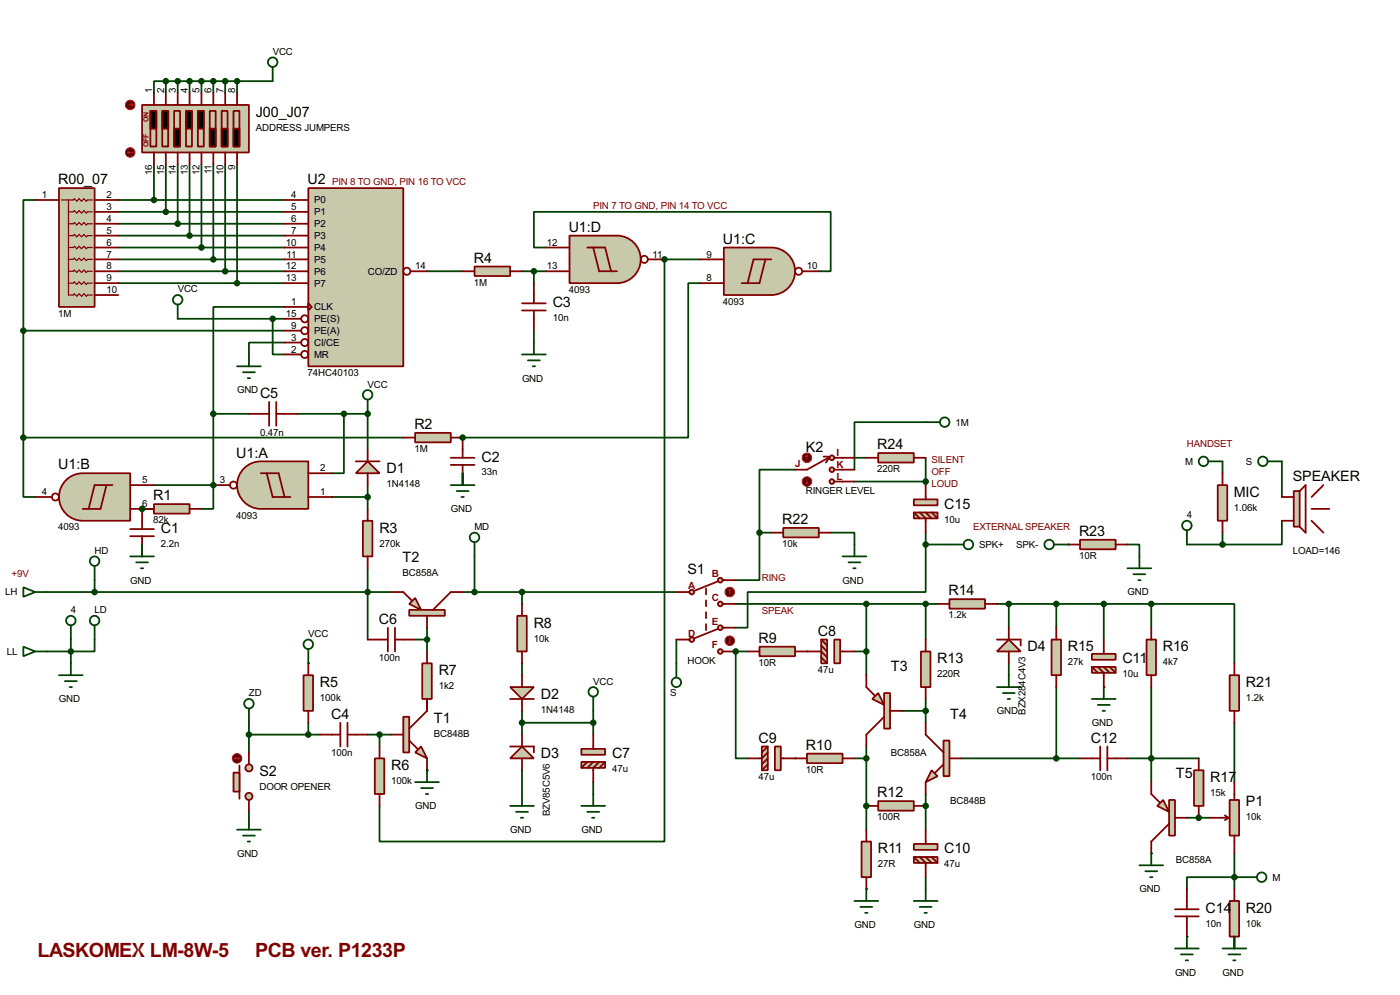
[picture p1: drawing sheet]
<svg xmlns="http://www.w3.org/2000/svg" width="300mm" height="213mm" viewBox="0 0 300 213" stroke-linecap="round" stroke-linejoin="round" font-family="sans-serif">
<g fill="none" stroke="#004000" stroke-width=".38">
<path d="M35.5 17.4h-2.6v2.5M35.5 17.4v2.5M35.5 17.4h15.2v2.5M38 17.4v2.5M40.6 17.4v2.5M43.1 17.4v2.5M45.6 17.4v2.5M48.2 17.4v2.5M32.9 35.1v7.7h-7.6M35.5 35.1v10.2h-10.2M38 35.1v12.7h-12.7M40.6 35.1v15.3h-15.3"/>
<path d="M43.1 35.1v17.8h-17.8M45.6 35.1v20.4h-20.3M48.2 35.1v22.9h-22.9M50.7 35.1v25.4h-25.4M111.7 58h5.1M114.2 58v2.5M116.8 52.9h-2.6v-7.6h63.5v12.7h-2.5M114.2 70.7v2.5M30.4 108.8h2.5"/>
</g>
<circle cx="30.4" cy="108.8" r=".19" fill="#004000"/>
<path d="M30.4 116.4v2.6M32.9 103.7h12.7v5.1h-2.5" fill="none" stroke="#004000" stroke-width=".38"/>
<circle cx="45.6" cy="103.7" r=".19" fill="#004000"/>
<path d="M53.3 88.5h-7.7v15.2M63.4 88.5h10.2v12.7h-2.6M10.1 139.3h5.1v2.5M66 154.5v2.6M68.5 157.1h-15.2v3.8M91.4 149.4v2.6M53.3 173.6v1.2" fill="none" stroke="#004000" stroke-width=".38"/>
<circle cx="91.4" cy="164.7" r=".19" fill="#004000"/>
<path d="M99 101.2v2.5M99 126.6h2.5M78.7 157.1h5M81.2 157.1v2.5M111.7 141.8v2.6M111.7 152v5.1M111.7 164.7v5.1M126.9 167.2v2.6" fill="none" stroke="#004000" stroke-width=".38"/>
<circle cx="99" cy="93.6" r=".19" fill="#004000"/>
<path d="M149.8 60.5h-2.6v33.1h-48.2" fill="none" stroke="#004000" stroke-width=".38"/>
<g fill="#004000">
<circle cx="99" cy="93.6" r=".19"/>
<circle cx="172.6" cy="139.3" r=".19"/>
<circle cx="170.1" cy="162.1" r=".19"/>
<circle cx="185.3" cy="172.3" r=".19"/>
</g>
<path d="M185.3 172.3v5.1" fill="none" stroke="#004000" stroke-width=".38"/>
<circle cx="185.3" cy="190.1" r=".19" fill="#004000"/>
<path d="M198 169.8v7.6M198 187.5v2.6" fill="none" stroke="#004000" stroke-width=".38"/>
<circle cx="198" cy="172.3" r=".19" fill="#004000"/>
<path d="M157.4 129.1h43.2M198 129.1v7.6M213.3 129.1h12.7v5.1M215.8 129.1v5.1M246.3 129.1v5.1M193 152h5M198 149.4v5.1M215.8 141.8v2.6" fill="none" stroke="#004000" stroke-width=".38"/>
<circle cx="236.1" cy="146.9" r=".19" fill="#004000"/>
<path d="M226 129.1h20.3M236.1 129.1v7.6M226 146.9v15.2M246.3 146.9v20.3M205.7 162.1h25.4M241.2 162.1h15.3M253.9 174.8h5.1" fill="none" stroke="#004000" stroke-width=".38"/>
<g fill="#004000">
<circle cx="256.5" cy="174.8" r=".19"/>
<circle cx="253.9" cy="200.2" r=".19"/>
</g>
<path d="M264.1 187.5h-10.2v2.6M264.1 182.5v7.6M264.1 200.2v2.6" fill="none" stroke="#004000" stroke-width=".38"/>
<circle cx="246.3" cy="182.5" r=".19" fill="#004000"/>
<path d="M50.7 17.4h7.6M73.6 88.5h5.1v7.6M86.3 93.6h-81.3v12.7h2.5M71 106.3h7.7M78.7 103.7v5.1M10.1 126.6h10.1M78.7 121.5v15.2M78.7 126.6h5M88.8 136.7h2.6M91.4 134.2v5.1M111.7 154.5h15.2v2.6" fill="none" stroke="#004000" stroke-width=".38"/>
<g fill="#004000">
<circle cx="78.7" cy="88.5" r=".19"/>
<circle cx="66" cy="141.8" r=".19"/>
</g>
<path d="M7.5 42.8h-2.5v50.8M142.2 55.5h7.6M101.5 119v7.6M20.2 136.7v2.6h-5M20.2 124v2.6M144.7 136.7v5.1M53.3 154.5v2.6M126.9 152v2.5M264.1 187.5h1.8" fill="none" stroke="#004000" stroke-width=".38"/>
<circle cx="142.2" cy="55.5" r=".19" fill="#004000"/>
<path d="M142.2 55.5v124.4h-61v-7.6M261.5 98.6v2.6M274.2 98.6v7.7M253.9 116.4h7.6M261.5 113.9v2.5M274.2 111.3v5.1h-12.7M101.5 126.6h43.2M111.7 126.6v2.5M246.3 129.1h17.8v12.7M185.3 159.6v12.7M264.1 154.5v12.7M182.8 162.1h2.5" fill="none" stroke="#004000" stroke-width=".38"/>
<circle cx="157.4" cy="139.3" r=".19" fill="#004000"/>
<path d="M162.5 113.9v10.1h-5.1M162.5 113.9h2.5M170.1 100.4h-7.6v13.5M177.7 113.9h5.1v2.5M241.2 116.4h2.6v2.6M159.9 139.3h-2.5v22.8h2.5" fill="none" stroke="#004000" stroke-width=".38"/>
<circle cx="228.5" cy="116.4" r=".19" fill="#004000"/>
<g fill="none" stroke="#004000" stroke-width=".38">
<path d="M32.9 42.8h28M35.5 45.3h25.4M38 47.8h22.9M40.6 50.4h20.3M43.1 52.9h17.8M45.6 55.5h15.3M48.2 58h12.7M91.4 58h7.6M5 70.7h55.9M38 68.2h22.9M50.7 60.5h10.2M58.3 68.2v7.6h2.6"/>
<path d="M60.9 65.6h-15.3v22.9M60.9 73.2h-7.6v2.6M182.8 97.9h2.5M198 90.3h-15.2v10.1M198 97.9v5.8M182.8 103h15.2M198 116.4v10.2h-38.1v7.6h-2.5M198 113.9v2.5M198 116.4h5.1M15.2 136.7v2.6M20.2 126.6h58.5M182.8 139.3h2.5"/>
<path d="M185.3 129.1v15.3"/>
</g>
<path d="M12.6 40.2h7.6v25.4h-7.6z" fill="#c8c8aa" stroke="#800000" stroke-width=".38"/>
<path d="M13.1 42.8h2.6l.2-.3 .5 .5 .5-.5 .5 .5 .5-.5 .6 .5 .2-.2h1M14.6 45.3h1.1l.2-.3 .5 .6 .5-.6 .5 .6 .5-.6 .6 .6 .2-.3h1M14.6 47.8h1.1l.2-.2 .5 .5 .5-.5 .5 .5 .5-.5 .6 .5 .2-.3h1M14.6 50.4h1.1l.2-.3 .5 .5 .5-.5 .5 .5 .5-.5 .6 .5 .2-.2h1M14.6 52.9h1.1l.2-.2 .5 .5 .5-.5 .5 .5 .5-.5 .6 .5 .2-.3h1M14.6 55.5h1.1l.2-.3 .5 .5 .5-.5 .5 .5 .5-.5 .6 .5 .2-.2h1M14.6 58h1.1l.2-.3 .5 .6 .5-.6 .5 .6 .5-.6 .6 .6 .2-.3h1M14.6 42.8v20.3h1.1l.2-.3 .5 .5 .5-.5 .5 .5 .5-.5 .6 .5 .2-.2h1M14.6 60.5h1.1l.2-.2 .5 .5 .5-.5 .5 .5 .5-.5 .6 .5 .2-.3h1" fill="none" stroke="#800000" stroke-width=".25"/>
<path d="M7.5 42.8h5.1M20.2 42.8h5.1M20.2 45.3h5.1M20.2 47.8h5.1M20.2 50.4h5.1M20.2 52.9h5.1M20.2 55.5h5.1M20.2 58h5.1M20.2 60.5h5.1M20.2 63.1h5.1" fill="none" stroke="#800000" stroke-width=".38"/>
<path d="M30.4 22.4h22.9v10.2h-22.9z" fill="#c8c8aa" stroke="#800000" stroke-width=".38"/>
<g fill="none" stroke="#800000" stroke-width=".38">
<path d="M32.9 19.9v2.5M35.5 19.9v2.5M38 19.9v2.5M40.6 19.9v2.5M43.1 19.9v2.5M45.6 19.9v2.5M48.2 19.9v2.5M50.7 19.9v2.5M32.2 23.7h1.2v7.6h-1.2zM32.9 32.6v2.5M34.7 23.7h1.3v7.6h-1.3zM35.5 32.6v2.5"/>
<path d="M37.3 23.7h1.2v7.6h-1.2zM38 32.6v2.5M39.8 23.7h1.3v7.6h-1.3zM40.6 32.6v2.5M42.3 23.7h1.3v7.6h-1.3zM43.1 32.6v2.5M44.9 23.7h1.2v7.6h-1.2zM45.6 32.6v2.5M47.4 23.7h1.3v7.6h-1.3zM48.2 32.6v2.5M50 23.7h1.2v7.6h-1.2zM50.7 32.6v2.5"/>
</g>
<path d="M32.2 23.7h1.2v3.8h-1.2zM34.7 23.7h1.3v3.8h-1.3zM37.3 27.5h1.2v3.8h-1.2zM39.8 23.7h1.3v3.8h-1.3zM42.3 23.7h1.3v3.8h-1.3zM44.9 27.5h1.2v3.8h-1.2zM47.4 27.5h1.3v3.8h-1.3zM50 27.5h1.2v3.8h-1.2z" fill="#000" stroke="#800000" stroke-width=".38"/>
<circle cx="27.9" cy="32.6" r="1.02" fill="#400000" stroke="#f00" stroke-width=".21"/>
<path d="M27.3 32.6l.3 .3M27.3 32.6h1.1M27.6 32.3l-.3 .3" fill="none" stroke="#f00" stroke-width=".21"/>
<circle cx="27.9" cy="22.4" r="1.02" fill="#400000" stroke="#f00" stroke-width=".21"/>
<path d="M27.3 22.4h1.1M28.1 22.2l.3 .2M28.4 22.4l-.3 .3" fill="none" stroke="#f00" stroke-width=".21"/>
<g fill="#004000" stroke="#004000" stroke-width=".38">
<circle cx="32.9" cy="42.8" r=".51"/>
<circle cx="35.5" cy="45.3" r=".51"/>
<circle cx="38" cy="47.8" r=".51"/>
<circle cx="40.6" cy="50.4" r=".51"/>
<circle cx="43.1" cy="52.9" r=".51"/>
<circle cx="45.6" cy="55.5" r=".51"/>
<circle cx="48.2" cy="58" r=".51"/>
<circle cx="50.7" cy="60.5" r=".51"/>
<circle cx="35.5" cy="17.4" r=".51"/>
<circle cx="38" cy="17.4" r=".51"/>
<circle cx="40.6" cy="17.4" r=".51"/>
<circle cx="43.1" cy="17.4" r=".51"/>
<circle cx="45.6" cy="17.4" r=".51"/>
<circle cx="48.2" cy="17.4" r=".51"/>
<circle cx="50.7" cy="17.4" r=".51"/>
</g>
<path d="M52.5 99.8a5.1 5.1 0 0 1 3.3-1.2h10.2v10.2h-10.2a5.1 5.1 0 0 1-4.8-3.3 5.1 5.1 0 0 1 1.5-5.7z" fill-rule="evenodd" fill="#c8c8aa" stroke="#800000" stroke-width=".38"/>
<g fill="none" stroke="#800000" stroke-width=".38">
<path d="M45.6 103.7h3.6M55.8 101.2h3.8l1.3 5.1M57.1 101.2l1.2 5.1h3.8M66 106.3h5M66 101.2h5"/>
<circle cx="50" cy="103.7" r=".76"/>
</g>
<path d="M13.8 103a5.1 5.1 0 0 1 3.9-1.8h10.2v10.1h-10.2a5.1 5.1 0 0 1-4.6-2.9 5.1 5.1 0 0 1 .7-5.4z" fill-rule="evenodd" fill="#c8c8aa" stroke="#800000" stroke-width=".38"/>
<g fill="none" stroke="#800000" stroke-width=".38">
<path d="M7.5 106.3h3.6M22.8 103.7l-1.3 5.1h-3.8M24 103.7h-3.8l-1.2 5.1M27.9 103.7h5M27.9 108.8h5"/>
<circle cx="11.9" cy="106.3" r=".76"/>
</g>
<path d="M121.8 50.4h10.2a5.1 5.1 0 0 1 5.1 5.1 5.1 5.1 0 0 1-5.1 5h-10.2z" fill-rule="evenodd" fill="#c8c8aa" stroke="#800000" stroke-width=".38"/>
<g fill="none" stroke="#800000" stroke-width=".38">
<path d="M116.8 52.9h5M116.8 58h5M125.6 52.9h3.9l1.2 5.1M126.9 52.9l1.3 5.1h3.8M138.6 55.5h3.6"/>
<circle cx="137.8" cy="55.5" r=".76"/>
</g>
<path d="M154.9 52.9h10.1a5.1 5.1 0 0 1 5.1 5.1 5.1 5.1 0 0 1-5.1 5.1h-10.1z" fill-rule="evenodd" fill="#c8c8aa" stroke="#800000" stroke-width=".38"/>
<g fill="none" stroke="#800000" stroke-width=".38">
<path d="M149.8 55.5h5.1M163.7 55.5l-1.2 5h-3.8M165 55.5h-3.8l-1.3 5M171.6 58h3.6M149.8 60.5h5.1"/>
<circle cx="170.9" cy="58" r=".76"/>
</g>
<path d="M101.5 57h7.6v2h-7.6z" fill="#c8c8aa" stroke="#800000" stroke-width=".38"/>
<path d="M99 58h2.5M109.1 58h2.6M111.7 66.4h5.1M111.7 64.9h5.1M114.2 60.5v4.4M114.2 66.4v4.3M27.9 114.6h5M27.9 113.1h5M30.4 108.8v4.3M30.4 114.6v4.4" fill="none" stroke="#800000" stroke-width=".38"/>
<circle cx="114.2" cy="58" r=".51" fill="#004000" stroke="#004000" stroke-width=".38"/>
<path d="M111.7 75.8h5.1M112.9 77h2.6M114 78.3h.5M114.2 73.2v2.6" fill="none" stroke="#004000" stroke-width=".38"/>
<path d="M32.9 107.8h7.7v2h-7.7z" fill="#c8c8aa" stroke="#800000" stroke-width=".38"/>
<path d="M53.3 88.5h4.3M57.6 85.9v5.1M59.1 85.9v5.1M59.1 88.5h4.3M30.4 108.8h2.5M40.6 108.8h2.5" fill="none" stroke="#800000" stroke-width=".38"/>
<g fill="#004000" stroke="#004000" stroke-width=".38">
<circle cx="30.4" cy="108.8" r=".51"/>
<circle cx="45.6" cy="103.7" r=".51"/>
<circle cx="45.6" cy="88.5" r=".51"/>
</g>
<path d="M27.9 119h5M30.4 116.4v2.6M29.1 120.2h2.6M30.1 121.5h.5" fill="none" stroke="#004000" stroke-width=".38"/>
<path d="M76.1 101.2l2.6-2.6 2.5 2.6z" fill="#c8c8aa" stroke="#800000" stroke-width=".38"/>
<path d="M76.1 98.6h5.1M78.7 96.1v2.5M78.7 101.2v2.5" fill="none" stroke="#800000" stroke-width=".38"/>
<circle cx="73.6" cy="88.5" r=".51" fill="#004000" stroke="#004000" stroke-width=".38"/>
<path d="M50.7 78.3h5.1M52 79.6h2.5M53.3 75.8v2.5M53 80.9h.5" fill="none" stroke="#004000" stroke-width=".38"/>
<path d="M77.6 111.3h2.1v7.7h-2.1z" fill="#c8c8aa" stroke="#800000" stroke-width=".38"/>
<path d="M78.7 108.8v2.5M78.7 119v2.5M78.7 136.7h4.3M83 134.2v5.1M84.5 134.2v5.1M84.5 136.7h4.3" fill="none" stroke="#800000" stroke-width=".38"/>
<path d="M87.5 129.1l1.3-1.3 1.3 2.6z" fill="#c8c8aa" stroke="#800000" stroke-width=".38"/>
<path d="M87.5 130.4h7.7v1.3h-7.7z" fill="#c8c8aa" stroke="#800000" stroke-width=".38"/>
<path d="M83.7 126.6h2.6l1.8 1.8M91.4 131.7v2.5M99 126.6h-2.6l-3.8 3.8" fill="none" stroke="#800000" stroke-width=".38"/>
<path d="M5 125.6l2.5 1-2.5 1zM7.5 126.6h2.6" fill="none" stroke="#004000" stroke-width=".38"/>
<path d="M88.8 160.9l1.3-1.3 1.3 2.5z" fill="#c8c8aa" stroke="#800000" stroke-width=".38"/>
<path d="M86.3 153.2h1.2v7.7h-1.2z" fill="#c8c8aa" stroke="#800000" stroke-width=".38"/>
<path d="M83.7 157.1h2.6M87.5 158.3l1.8 1.8M91.4 149.4v2.6l-3.9 3.8M91.4 162.1v2.6" fill="none" stroke="#800000" stroke-width=".38"/>
<path d="M88.8 92.5h7.6v2.1h-7.6z" fill="#c8c8aa" stroke="#800000" stroke-width=".38"/>
<path d="M86.3 93.6h2.5M96.4 93.6h2.6" fill="none" stroke="#800000" stroke-width=".38"/>
<path d="M64.9 144.4h2.1v7.6h-2.1z" fill="#c8c8aa" stroke="#800000" stroke-width=".38"/>
<path d="M66 141.8v2.6M66 152v2.5" fill="none" stroke="#800000" stroke-width=".38"/>
<path d="M80.2 162.1h2v7.7h-2z" fill="#c8c8aa" stroke="#800000" stroke-width=".38"/>
<path d="M81.2 159.6v2.5M81.2 169.8v2.5" fill="none" stroke="#800000" stroke-width=".38"/>
<path d="M90.3 141.8h2.1v7.6h-2.1z" fill="#c8c8aa" stroke="#800000" stroke-width=".38"/>
<path d="M91.4 139.3v2.5M91.4 149.4v2.6" fill="none" stroke="#800000" stroke-width=".38"/>
<path d="M110.7 131.7h2v7.6h-2z" fill="#c8c8aa" stroke="#800000" stroke-width=".38"/>
<path d="M111.7 129.1v2.6M111.7 139.3v2.5" fill="none" stroke="#800000" stroke-width=".38"/>
<g fill="#c8c8aa" stroke="#800000" stroke-width=".38">
<path d="M124.4 160.1h5.1v1.3h-5.1z"/>
<path d="M124.4 162.9h5.1v1.3h-5.1z"/>
</g>
<path d="M68.5 157.1h4.3M72.8 154.5v5.1M74.3 154.5v5.1M74.3 157.1h4.4M126.9 157.1v3M125.6 162.9l-1.2 1.3M126.9 162.9l-1.3 1.3M128.2 162.9l-1.3 1.3v3M129.5 162.9l-1.3 1.3" fill="none" stroke="#800000" stroke-width=".38"/>
<g fill="#c8c8aa" stroke="#800000" stroke-width=".38">
<circle cx="53.3" cy="164.2" r=".76"/>
<circle cx="53.3" cy="170.3" r=".76"/>
</g>
<path d="M51.2 163.7v7.1" fill="none" stroke="#800000" stroke-width=".38"/>
<path d="M50 165.2h1.2v4h-1.2z" fill="#c8c8aa" stroke="#800000" stroke-width=".38"/>
<path d="M53.3 160.9v2.5M53.3 171v2.6" fill="none" stroke="#800000" stroke-width=".38"/>
<circle cx="50.7" cy="162.1" r="1.02" fill="#400000" stroke="#f00" stroke-width=".21"/>
<path d="M50.2 162.1h1M50.2 162.1l.3 .3M50.5 161.9l-.3 .2M51 161.9l.2 .2M51.2 162.1l-.2 .3" fill="none" stroke="#f00" stroke-width=".21"/>
<g fill="#c8c8aa" stroke="#800000" stroke-width=".38">
<circle cx="148" cy="126.6" r=".51"/>
<circle cx="154.1" cy="129.1" r=".51"/>
</g>
<path d="M147.2 126.6h.3M154.6 129.1h.3" fill="none" stroke="#800000" stroke-width=".38"/>
<circle cx="154.1" cy="124" r=".51" fill="#c8c8aa" stroke="#800000" stroke-width=".38"/>
<path d="M153.6 124.3l-5.1 2M154.6 124h.3" fill="none" stroke="#800000" stroke-width=".38"/>
<g fill="#c8c8aa" stroke="#800000" stroke-width=".38">
<circle cx="148" cy="136.7" r=".51"/>
<circle cx="154.1" cy="139.3" r=".51"/>
</g>
<path d="M147.2 136.7h.3M154.6 139.3h.3" fill="none" stroke="#800000" stroke-width=".38"/>
<circle cx="154.1" cy="134.2" r=".51" fill="#c8c8aa" stroke="#800000" stroke-width=".38"/>
<path d="M144.7 126.6h2.5M144.7 136.7h2.5M151 125.8v1.3M151 128.4v1.2M151 130.9v1.3M151 133.4v1.3M153.6 134.5l-5.1 2M154.6 134.2h2.8M154.9 124h2.5M154.9 129.1h2.5M154.9 139.3h2.5" fill="none" stroke="#800000" stroke-width=".38"/>
<circle cx="156.1" cy="137" r="1.02" fill="#400000" stroke="#f00" stroke-width=".21"/>
<path d="M155.9 137.2l.2 .3M156.1 136.5v1M156.4 137.2l-.3 .3" fill="none" stroke="#f00" stroke-width=".21"/>
<circle cx="156.1" cy="126.6" r="1.02" fill="#400000" stroke="#f00" stroke-width=".21"/>
<path d="M156.1 126.1l-.2 .2M156.1 126.1l.3 .2M156.1 126.1v1" fill="none" stroke="#f00" stroke-width=".21"/>
<g fill="#004000" stroke="#004000" stroke-width=".38">
<circle cx="66" cy="157.1" r=".51"/>
<circle cx="53.3" cy="157.1" r=".51"/>
<circle cx="15.2" cy="139.3" r=".51"/>
<circle cx="81.2" cy="157.1" r=".51"/>
</g>
<g fill="none" stroke="#004000" stroke-width=".38">
<path d="M5 138.3l2.5 1-2.5 1zM7.5 139.3h2.6M12.6 144.4h5.1M13.9 145.6h2.5M14.9 146.9h.5M15.2 141.8v2.6M50.7 177.4h5.1M52 178.6h2.5M53 179.9h.5M53.3 174.8v2.6M88.8 167.2h5.1M90.1 168.5h2.5"/>
<path d="M91.1 169.8h.5M91.4 164.7v2.5"/>
</g>
<path d="M109.1 146.9h5.1l-2.5 2.5z" fill="#c8c8aa" stroke="#800000" stroke-width=".38"/>
<path d="M109.1 149.4h5.1M111.7 144.4v2.5M111.7 149.4v2.6" fill="none" stroke="#800000" stroke-width=".38"/>
<path d="M111.7 159.6l2.5 2.5h-5.1z" fill="#c8c8aa" stroke="#800000" stroke-width=".38"/>
<path d="M96.4 99.4h5.1M96.4 97.9h5.1M99 93.6v4.3M99 99.4v4.3M109.1 159.6h5.1v1.3M111.7 157.1v2.5M111.7 162.1v2.6" fill="none" stroke="#800000" stroke-width=".38"/>
<path d="M96.4 103.7h5.1M97.7 105h2.5M98.7 106.3h.5M99 101.2v2.5M109.1 172.3h5.1M110.4 173.6h2.5M111.4 174.8h.5M111.7 169.8v2.5M124.4 172.3h5.1M125.6 173.6h2.6M126.7 174.8h.5M126.9 169.8v2.5" fill="none" stroke="#004000" stroke-width=".38"/>
<g fill="#004000" stroke="#004000" stroke-width=".38">
<circle cx="111.7" cy="154.5" r=".51"/>
<circle cx="101.5" cy="126.6" r=".51"/>
<circle cx="99" cy="93.6" r=".51"/>
</g>
<path d="M162.5 138.3h7.6v2h-7.6z" fill="#c8c8aa" stroke="#800000" stroke-width=".38"/>
<path d="M159.9 139.3h2.6M170.1 139.3h2.5" fill="none" stroke="#800000" stroke-width=".38"/>
<g fill="#c8c8aa" stroke="#800000" stroke-width=".38">
<path d="M178.5 136.7h1.2v5.1h-1.2z"/>
<path d="M175.7 136.7h1.3v5.1h-1.3z"/>
</g>
<path d="M172.6 139.3h3.1l1.3 1.2M175.7 136.7l1.3 1.3M175.7 138l1.3 1.3M179.7 139.3h3.1M175.7 140.5l1.3 1.3" fill="none" stroke="#800000" stroke-width=".38"/>
<g fill="#c8c8aa" stroke="#800000" stroke-width=".38">
<path d="M165.8 159.6h1.2v5.1h-1.2z"/>
<path d="M163 159.6h1.3v5.1h-1.3z"/>
</g>
<path d="M164.3 159.6l-1.3 1.3M164.3 160.9l-1.3 1.2h-3.1M164.3 163.4l-1.3 1.3M164.3 162.1l-1.3 1.3M167 162.1h3.1" fill="none" stroke="#800000" stroke-width=".38"/>
<path d="M172.6 161.1h7.7v2.1h-7.7z" fill="#c8c8aa" stroke="#800000" stroke-width=".38"/>
<path d="M170.1 162.1h2.5M180.3 162.1h2.5" fill="none" stroke="#800000" stroke-width=".38"/>
<path d="M187.9 171.3h7.6v2h-7.6z" fill="#c8c8aa" stroke="#800000" stroke-width=".38"/>
<path d="M185.3 172.3h2.6M195.5 172.3h2.5" fill="none" stroke="#800000" stroke-width=".38"/>
<path d="M184.3 179.9h2.1v7.6h-2.1z" fill="#c8c8aa" stroke="#800000" stroke-width=".38"/>
<path d="M185.3 177.4v2.5M185.3 187.5v2.6" fill="none" stroke="#800000" stroke-width=".38"/>
<circle cx="185.3" cy="172.3" r=".51" fill="#004000" stroke="#004000" stroke-width=".38"/>
<g fill="#c8c8aa" stroke="#800000" stroke-width=".38">
<path d="M195.5 180.4h5.1v1.3h-5.1z"/>
<path d="M195.5 183.2h5.1v1.3h-5.1z"/>
</g>
<path d="M198 177.4v3M195.5 183.2l1.3 1.3M196.8 183.2l1.2 1.3v3M198 183.2l1.3 1.3M199.3 183.2l1.3 1.3" fill="none" stroke="#800000" stroke-width=".38"/>
<g fill="none" stroke="#004000" stroke-width=".38">
<path d="M213.3 146.9h5.1M214.5 148.2h2.6M215.6 149.4h.5M215.8 144.4v2.5M233.6 149.4h5.1M234.9 150.7h2.5M235.9 152h.5M236.1 146.9v2.5M182.8 192.6h5.1M184.1 193.9h2.5M185.1 195.2h.5M185.3 190.1v2.5"/>
<path d="M195.5 192.6h5.1M196.8 193.9h2.5M197.8 195.2h.5M198 190.1v2.5"/>
</g>
<path d="M186.6 149.4l1.3-1.2 1.2 2.5z" fill="#c8c8aa" stroke="#800000" stroke-width=".38"/>
<path d="M189.1 148.2h1.3v7.6h-1.3z" fill="#c8c8aa" stroke="#800000" stroke-width=".38"/>
<path d="M185.3 144.4v2.5l1.8 1.8M189.1 153.2l-3.8 3.9v2.5M190.4 152h2.6" fill="none" stroke="#800000" stroke-width=".38"/>
<path d="M199.3 164.7l1.3 1.2-2.6 1.3z" fill="#c8c8aa" stroke="#800000" stroke-width=".38"/>
<path d="M201.8 158.3h1.3v7.6h-1.3z" fill="#c8c8aa" stroke="#800000" stroke-width=".38"/>
<path d="M198 154.5v2.6l3.8 3.8M198 167.2v2.6M201.8 163.4l-1.7 1.8M203.1 162.1h2.6" fill="none" stroke="#800000" stroke-width=".38"/>
<circle cx="198" cy="172.3" r=".51" fill="#004000" stroke="#004000" stroke-width=".38"/>
<path d="M197 139.3h2.1v7.6h-2.1z" fill="#c8c8aa" stroke="#800000" stroke-width=".38"/>
<path d="M198 136.7v2.6M198 146.9v2.5" fill="none" stroke="#800000" stroke-width=".38"/>
<circle cx="198" cy="152" r=".51" fill="#004000" stroke="#004000" stroke-width=".38"/>
<path d="M203.1 128.1h7.6v2h-7.6z" fill="#c8c8aa" stroke="#800000" stroke-width=".38"/>
<path d="M200.6 129.1h2.5M210.7 129.1h2.6" fill="none" stroke="#800000" stroke-width=".38"/>
<g fill="#004000" stroke="#004000" stroke-width=".38">
<circle cx="185.3" cy="129.1" r=".51"/>
<circle cx="198" cy="129.1" r=".51"/>
</g>
<path d="M215.8 136.7l2.6 2.6h-5.1z" fill="#c8c8aa" stroke="#800000" stroke-width=".38"/>
<path d="M213.3 136.7h5.1v1.3M215.8 134.2v2.5M215.8 139.3v2.5" fill="none" stroke="#800000" stroke-width=".38"/>
<path d="M225 136.7h2v7.7h-2z" fill="#c8c8aa" stroke="#800000" stroke-width=".38"/>
<path d="M226 134.2v2.5M226 144.4v2.5" fill="none" stroke="#800000" stroke-width=".38"/>
<path d="M245.3 136.7h2v7.7h-2z" fill="#c8c8aa" stroke="#800000" stroke-width=".38"/>
<path d="M246.3 134.2v2.5M246.3 144.4v2.5" fill="none" stroke="#800000" stroke-width=".38"/>
<path d="M255.4 164.7h2.1v7.6h-2.1z" fill="#c8c8aa" stroke="#800000" stroke-width=".38"/>
<path d="M256.5 162.1v2.6M256.5 172.3v2.5" fill="none" stroke="#800000" stroke-width=".38"/>
<path d="M263.1 192.6h2v7.6h-2z" fill="#c8c8aa" stroke="#800000" stroke-width=".38"/>
<path d="M264.1 190.1v2.5M264.1 200.2v2.6" fill="none" stroke="#800000" stroke-width=".38"/>
<path d="M263.1 171h2v7.6h-2z" fill="#c8c8aa" stroke="#800000" stroke-width=".38"/>
<path d="M235.4 159.6v5.1M236.9 159.6v5.1M231.1 162.1h4.3M236.9 162.1h4.3M259 174.8h3.8M262 174.3l.8 .5M262.8 174.8l-.8 .5M264.1 167.2v3.8M264.1 178.6v3.9" fill="none" stroke="#800000" stroke-width=".38"/>
<g fill="#004000" stroke="#004000" stroke-width=".38">
<circle cx="246.3" cy="129.1" r=".51"/>
<circle cx="226" cy="129.1" r=".51"/>
<circle cx="215.8" cy="129.1" r=".51"/>
</g>
<g fill="#c8c8aa" stroke="#800000" stroke-width=".38">
<path d="M233.6 139.8h5.1v1.3h-5.1z"/>
<path d="M233.6 142.6h5.1v1.2h-5.1z"/>
</g>
<path d="M236.1 136.7v3.1M233.6 142.6l1.3 1.2M234.9 142.6l1.2 1.2v3.1M236.1 142.6l1.3 1.2M237.4 142.6l1.3 1.2" fill="none" stroke="#800000" stroke-width=".38"/>
<g fill="#004000" stroke="#004000" stroke-width=".38">
<circle cx="236.1" cy="129.1" r=".51"/>
<circle cx="226" cy="162.1" r=".51"/>
</g>
<path d="M247.6 172.3l1.2-1.3 1.3 2.6z" fill="#c8c8aa" stroke="#800000" stroke-width=".38"/>
<path d="M250.1 171h1.3v7.6h-1.3z" fill="#c8c8aa" stroke="#800000" stroke-width=".38"/>
<path d="M246.3 167.2v2.6l1.8 1.7M250.1 176.1l-3.8 3.8v2.6M251.4 174.8h2.5M251.4 195.9h5.1M251.4 194.4h5.1M253.9 190.1v4.3M253.9 195.9v4.3" fill="none" stroke="#800000" stroke-width=".38"/>
<g fill="#004000" stroke="#004000" stroke-width=".38">
<circle cx="246.3" cy="162.1" r=".51"/>
<circle cx="256.5" cy="174.8" r=".51"/>
<circle cx="264.1" cy="187.5" r=".51"/>
</g>
<path d="M243.8 185h5M245 186.3h2.6M246 187.5h.5M246.3 182.5v2.5M251.4 202.8h5.1M252.6 204h2.6M253.7 205.3h.5M253.9 200.2v2.6M261.5 202.8h5.1M262.8 204h2.5M263.8 205.3h.5M264.1 200.2v2.6" fill="none" stroke="#004000" stroke-width=".38"/>
<path d="M260.5 103.7h2.1v7.6h-2.1z" fill="#c8c8aa" stroke="#800000" stroke-width=".38"/>
<path d="M261.5 101.2v2.5M261.5 111.3v2.6" fill="none" stroke="#800000" stroke-width=".38"/>
<g fill="#004000" stroke="#004000" stroke-width=".38">
<circle cx="78.7" cy="88.5" r=".51"/>
<circle cx="78.7" cy="106.3" r=".51"/>
<circle cx="20.2" cy="126.6" r=".51"/>
<circle cx="78.7" cy="126.6" r=".51"/>
<circle cx="91.4" cy="136.7" r=".51"/>
<circle cx="126.9" cy="154.5" r=".51"/>
<circle cx="5" cy="93.6" r=".51"/>
<circle cx="5" cy="70.7" r=".51"/>
<circle cx="142.2" cy="55.5" r=".51"/>
<circle cx="111.7" cy="126.6" r=".51"/>
</g>
<g fill="none" stroke="#004000" stroke-width=".38">
<path d="M58.3 14.3v3.1M38 65.1v3.1M78.7 85.4v3.1M101.5 115.9v3.1M20.2 121v3M20.2 133.7v3M66 138.8v3M53.3 151.5v3M126.9 148.9v3.1M144.7 141.8v3.1M265.9 187.5h3"/>
<circle cx="58.3" cy="13.3" r="1.02"/>
<circle cx="38" cy="64.1" r="1.02"/>
<circle cx="78.7" cy="84.4" r="1.02"/>
<circle cx="20.2" cy="120" r="1.02"/>
<circle cx="101.5" cy="114.9" r="1.02"/>
<circle cx="20.2" cy="132.7" r="1.02"/>
<circle cx="66" cy="137.8" r="1.02"/>
<circle cx="53.3" cy="150.5" r="1.02"/>
<circle cx="126.9" cy="147.9" r="1.02"/>
<circle cx="144.7" cy="145.9" r="1.02"/>
<circle cx="269.9" cy="187.5" r="1.02"/>
</g>
<g fill="#c8c8aa" stroke="#800000" stroke-width=".38">
<circle cx="178" cy="100.4" r=".51"/>
<circle cx="178" cy="103" r=".51"/>
<circle cx="178" cy="97.9" r=".51"/>
</g>
<path d="M176.2 97.6h1M177.2 97.9l-4.6 2.5h-2.5M177.2 98.1l-.5 .8M178.5 97.9h4.3M178.5 103h4.3M178.7 100.4h4.1" fill="none" stroke="#800000" stroke-width=".38"/>
<circle cx="172.6" cy="103" r="1.02" fill="#400000" stroke="#f00" stroke-width=".21"/>
<path d="M172.4 103.2l.2 .3M172.6 102.4v1.1M172.9 103.2l-.3 .3" fill="none" stroke="#f00" stroke-width=".21"/>
<circle cx="172.6" cy="97.9" r="1.02" fill="#400000" stroke="#f00" stroke-width=".21"/>
<path d="M172.6 97.4l.3 .2M172.6 97.4l-.2 .2M172.6 97.4v1" fill="none" stroke="#f00" stroke-width=".21"/>
<g fill="none" stroke="#004000" stroke-width=".38">
<path d="M258.5 98.6h3"/>
<circle cx="257.5" cy="98.6" r="1.02"/>
</g>
<path d="M276.8 105h1.2v7.6h-1.2z" fill="#c8c8aa" stroke="#800000" stroke-width=".38"/>
<path d="M274.2 106.3h2.6M274.2 111.3h2.6M278 105l1.3-1.3v10.2l-1.3-1.3M280.6 108.8h3.8M280.6 111.3l2.5 2.6M283.1 103.7l-2.5 2.6" fill="none" stroke="#800000" stroke-width=".38"/>
<g fill="none" stroke="#004000" stroke-width=".38">
<path d="M271.2 98.6h3M253.9 113.4v3"/>
<circle cx="270.2" cy="98.6" r="1.02"/>
<circle cx="253.9" cy="112.4" r="1.02"/>
</g>
<circle cx="261.5" cy="116.4" r=".51" fill="#004000" stroke="#004000" stroke-width=".38"/>
<path d="M263.1 144.4h2v7.6h-2z" fill="#c8c8aa" stroke="#800000" stroke-width=".38"/>
<path d="M264.1 141.8v2.6M264.1 152v2.5" fill="none" stroke="#800000" stroke-width=".38"/>
<g fill="#004000" stroke="#004000" stroke-width=".38">
<circle cx="185.3" cy="162.1" r=".51"/>
<circle cx="157.4" cy="139.3" r=".51"/>
</g>
<path d="M167.6 112.9h7.6v2h-7.6z" fill="#c8c8aa" stroke="#800000" stroke-width=".38"/>
<path d="M165 113.9h2.6M175.2 113.9h2.5" fill="none" stroke="#800000" stroke-width=".38"/>
<path d="M180.3 119h5M182.8 116.4v2.6M243.8 119v2.5M181.5 120.2h2.6M182.5 121.5h.5M241.2 121.5h5.1M242.5 122.8h2.5M243.5 124h.5" fill="none" stroke="#004000" stroke-width=".38"/>
<circle cx="162.5" cy="113.9" r=".51" fill="#004000" stroke="#004000" stroke-width=".38"/>
<path d="M231.1 115.4h7.6v2h-7.6z" fill="#c8c8aa" stroke="#800000" stroke-width=".38"/>
<path d="M228.5 116.4h2.6M238.7 116.4h2.5" fill="none" stroke="#800000" stroke-width=".38"/>
<g fill="none" stroke="#004000" stroke-width=".38">
<path d="M225.5 116.4h3"/>
<circle cx="224.5" cy="116.4" r="1.02"/>
</g>
<g fill="#c8c8aa" stroke="#800000" stroke-width=".38">
<path d="M195.5 106.8h5.1v1.2h-5.1z"/>
<path d="M195.5 109.6h5.1v1.2h-5.1z"/>
</g>
<path d="M195.5 109.6l1.3 1.2M196.8 109.6l1.2 1.2v3.1M198 103.7v3.1M198 109.6l1.3 1.2M199.3 109.6l1.3 1.2" fill="none" stroke="#800000" stroke-width=".38"/>
<g fill="none" stroke="#004000" stroke-width=".38">
<path d="M203.1 116.4h3.1"/>
<circle cx="207.2" cy="116.4" r="1.02"/>
</g>
<path d="M187.9 96.9h7.6v2h-7.6z" fill="#c8c8aa" stroke="#800000" stroke-width=".38"/>
<path d="M185.3 97.9h2.6M195.5 97.9h2.5" fill="none" stroke="#800000" stroke-width=".38"/>
<g fill="none" stroke="#004000" stroke-width=".38">
<path d="M198 90.3h3.1"/>
<circle cx="202.1" cy="90.3" r="1.02"/>
</g>
<g fill="#004000" stroke="#004000" stroke-width=".38">
<circle cx="185.3" cy="139.3" r=".51"/>
<circle cx="198" cy="103" r=".51"/>
<circle cx="198" cy="116.4" r=".51"/>
</g>
<path d="M66 40.2h20.3v38.1h-20.3z" fill="#c8c8aa" stroke="#800000" stroke-width=".38"/>
<g fill="none" stroke="#800000" stroke-width=".38">
<path d="M60.9 42.8h5.1M60.9 45.3h5.1M60.9 47.8h5.1M60.9 50.4h5.1M60.9 52.9h5.1M60.9 55.5h5.1M60.9 58h5.1M87.8 58h3.6M60.9 60.5h5.1M60.9 65.6h5.1M60.9 68.2h3.5M60.9 70.7h3.5"/>
<path d="M60.9 73.2h3.5M60.9 75.8h3.5M66 64.9l.7 .7-.7 .8z"/>
<circle cx="87" cy="58" r=".76"/>
<circle cx="65.2" cy="73.2" r=".76"/>
<circle cx="65.2" cy="68.2" r=".76"/>
<circle cx="65.2" cy="75.8" r=".76"/>
<circle cx="65.2" cy="70.7" r=".76"/>
</g>
<circle cx="58.3" cy="68.2" r=".51" fill="#004000" stroke="#004000" stroke-width=".38"/>
<g fill="none" stroke="#004000" stroke-width=".38">
<path d="M15.2 133.7v3"/>
<circle cx="15.2" cy="132.7" r="1.02"/>
</g>
<g font-size="4.7" fill="#800000">
<text x="8" y="204.5">LASKOMEX LM-8W-5</text>
<text x="54.6" y="204.5">PCB ver. P1233P</text>
</g>
<g font-size="3.4">
<text x="54.7" y="25">J00_J07</text>
<text x="12.4" y="39.4">R00_07</text>
<text x="65.8" y="39.4">U2</text>
<text x="121.7" y="49.6">U1:D</text>
<text x="154.6" y="52.1">U1:C</text>
<text x="101.3" y="56.2">R4</text>
<text x="118.2" y="65.7">C3</text>
<text x="55.6" y="85.1">C5</text>
<text x="88.6" y="91.7">R2</text>
<text x="12.4" y="100.4">U1:B</text>
<text x="50.5" y="97.8">U1:A</text>
<text x="82.7" y="101.2">D1</text>
<text x="103" y="98.7">C2</text>
<text x="172.4" y="96.6">K2</text>
<text x="187.7" y="96.1">R24</text>
<text x="32.8" y="106.9">R1</text>
<text x="264" y="106.3">MIC</text>
<text x="276.6" y="102.9">SPEAKER</text>
<text x="34.4" y="113.9">C1</text>
<text x="81.2" y="113.9">R3</text>
<text x="167.3" y="112">R22</text>
<text x="202" y="108.8">C15</text>
<text x="230.8" y="114.6">R23</text>
<text x="86.1" y="120.2">T2</text>
<text x="147.1" y="122.7">S1</text>
<text x="202.9" y="127.3">R14</text>
<text x="81" y="133.4">C6</text>
<text x="114.2" y="134.2">R8</text>
<text x="162.3" y="137.4">R9</text>
<text x="175" y="135.9">C8</text>
<text x="190.6" y="143.5">T3</text>
<text x="200.5" y="141.8">R13</text>
<text x="219.8" y="139.3">D4</text>
<text x="228.4" y="139.3">R15</text>
<text x="240.1" y="141.8">C11</text>
<text x="248.8" y="139.3">R16</text>
<text x="68.5" y="146.9">R5</text>
<text x="93.9" y="144.4">R7</text>
<text x="115.7" y="149.4">D2</text>
<text x="266.5" y="146.9">R21</text>
<text x="70.9" y="153.7">C4</text>
<text x="92.8" y="154.5">T1</text>
<text x="203.3" y="153.7">T4</text>
<text x="162.3" y="158.8">C9</text>
<text x="172.4" y="160.3">R10</text>
<text x="233.4" y="158.8">C12</text>
<text x="55.5" y="165.9">S2</text>
<text x="83.7" y="164.7">R6</text>
<text x="115.7" y="162.1">D3</text>
<text x="130.9" y="162.1">C7</text>
<text x="251.5" y="166.4">T5</text>
<text x="258.9" y="167.2">R17</text>
<text x="187.7" y="170.4">R12</text>
<text x="266.5" y="172.3">P1</text>
<text x="187.8" y="182.5">R11</text>
<text x="202" y="182.5">C10</text>
<text x="257.9" y="195.2">C14</text>
<text x="266.5" y="195.2">R20</text>
</g>
<g font-size="2.4" fill="#800000">
<text x="170.1" y="99.8">J</text>
<text x="179" y="97.5">I</text>
<text x="179" y="100">K</text>
<text x="179" y="102.6">L</text>
<text x="147.2" y="125.9">A</text>
<text x="152.3" y="123.4">B</text>
<text x="152.3" y="128.5">C</text>
<text x="147.2" y="136.1">D</text>
<text x="152.3" y="133.6">E</text>
<text x="152.3" y="138.6">F</text>
</g>
<g font-size="2.3">
<text x="58.3" y="11.7">VCC</text>
<text x="32.6" y="19.9" transform="rotate(-90 32.6 19.9)">1</text>
<text x="35.1" y="19.9" transform="rotate(-90 35.1 19.9)">2</text>
<text x="37.6" y="19.9" transform="rotate(-90 37.6 19.9)">3</text>
<text x="40.2" y="19.9" transform="rotate(-90 40.2 19.9)">4</text>
<text x="42.7" y="19.9" transform="rotate(-90 42.7 19.9)">5</text>
<text x="45.3" y="19.9" transform="rotate(-90 45.3 19.9)">6</text>
<text x="47.8" y="19.9" transform="rotate(-90 47.8 19.9)">7</text>
<text x="50.3" y="19.9" transform="rotate(-90 50.3 19.9)">8</text>
<text x="54.7" y="28">ADDRESS JUMPERS</text>
<text x="32.6" y="37.4" transform="rotate(-90 32.6 37.4)">16</text>
<text x="35.1" y="37.4" transform="rotate(-90 35.1 37.4)">15</text>
<text x="37.6" y="37.4" transform="rotate(-90 37.6 37.4)">14</text>
<text x="40.2" y="37.4" transform="rotate(-90 40.2 37.4)">13</text>
<text x="42.7" y="37.4" transform="rotate(-90 42.7 37.4)">12</text>
<text x="45.3" y="37.3" transform="rotate(-90 45.3 37.3)">11</text>
<text x="47.8" y="37.4" transform="rotate(-90 47.8 37.4)">10</text>
<text x="50.3" y="36.3" transform="rotate(-90 50.3 36.3)">9</text>
<text x="8.9" y="42.4">1</text>
<text x="22.8" y="42.4">2</text>
<text x="22.8" y="44.9">3</text>
<text x="22.8" y="47.5">4</text>
<text x="62.3" y="42.4">4</text>
<text x="62.3" y="44.9">5</text>
<text x="62.3" y="47.5">6</text>
<text x="67.2" y="43.5">P0</text>
<text x="67.2" y="46">P1</text>
<text x="22.8" y="50">5</text>
<text x="22.8" y="52.5">6</text>
<text x="61.1" y="52.5">10</text>
<text x="62.3" y="50">7</text>
<text x="67.2" y="48.6">P2</text>
<text x="67.2" y="51.1">P3</text>
<text x="67.2" y="53.6">P4</text>
<text x="117" y="52.5">12</text>
<text x="22.8" y="55.1">7</text>
<text x="22.8" y="57.6">8</text>
<text x="61.1" y="57.6">12</text>
<text x="61.3" y="55.1">11</text>
<text x="67.2" y="56.2">P5</text>
<text x="67.2" y="58.7">P6</text>
<text x="78.7" y="58.7">CO/ZD</text>
<text x="88.8" y="57.6">14</text>
<text x="117" y="57.6">13</text>
<text x="139.6" y="55.1">11</text>
<text x="151.2" y="55.1">9</text>
<text x="172.6" y="57.6">10</text>
<text x="22.8" y="60.2">9</text>
<text x="22.8" y="62.7">10</text>
<text x="38" y="62.5">VCC</text>
<text x="61.1" y="60.2">13</text>
<text x="62.3" y="65.2">1</text>
<text x="67.2" y="61.3">P7</text>
<text x="101.3" y="61.1">1M</text>
<text x="121.7" y="62.7">4093</text>
<text x="151.2" y="60.2">8</text>
<text x="154.6" y="65.2">4093</text>
<text x="12.4" y="67.7">1M</text>
<text x="61.1" y="67.8">15</text>
<text x="62.3" y="70.3">9</text>
<text x="67.2" y="66.3">CLK</text>
<text x="67.2" y="68.9">PE(S)</text>
<text x="67.2" y="71.4">PE(A)</text>
<text x="118.2" y="68.6">10n</text>
<text x="62.3" y="72.9">3</text>
<text x="62.3" y="75.4">2</text>
<text x="67.2" y="74">CI/CE</text>
<text x="67.2" y="76.5">MR</text>
<text x="65.8" y="80.4">74HC40103</text>
<text x="78.7" y="82.8">VCC</text>
<text x="111.7" y="81.6">GND</text>
<text x="50.7" y="84.1">GND</text>
<text x="55.6" y="93.1">0.47n</text>
<text x="204.4" y="91">1M</text>
<text x="68.5" y="100.8">2</text>
<text x="88.6" y="96.7">1M</text>
<text x="103" y="101.6">33n</text>
<text x="187.7" y="101">220R</text>
<text x="253.5" y="99.4">M</text>
<text x="266.5" y="99.4">S</text>
<text x="8.9" y="105.9">4</text>
<text x="30.4" y="103.3">5</text>
<text x="47" y="103.3">3</text>
<text x="68.5" y="105.9">1</text>
<text x="82.7" y="104.2">1N4148</text>
<text x="172.4" y="105.6">RINGER LEVEL</text>
<text x="12.4" y="113.4">4093</text>
<text x="30.4" y="108.4">6</text>
<text x="32.8" y="111.9">82k</text>
<text x="50.5" y="110.9">4093</text>
<text x="96.4" y="109.5">GND</text>
<text x="101.5" y="113.3">MD</text>
<text x="202" y="111.8">10u</text>
<text x="253.9" y="110.8">4</text>
<text x="264" y="109.2">1.06k</text>
<text x="20.2" y="118.4">HD</text>
<text x="34.4" y="116.8">2.2n</text>
<text x="81.2" y="116.8">270k</text>
<text x="167.3" y="117">10k</text>
<text x="209.5" y="117.1">SPK+</text>
<text x="217.4" y="117.1">SPK-</text>
<text x="230.8" y="119.5">10R</text>
<text x="276.6" y="118.5">LOAD=146</text>
<text x="27.9" y="124.8">GND</text>
<text x="86.1" y="123.2">BC858A</text>
<text x="180.3" y="124.8">GND</text>
<text x="1.1" y="127.3">LH</text>
<text x="15.2" y="131.1">4</text>
<text x="20.2" y="131.1">LD</text>
<text x="241.2" y="127.3">GND</text>
<text x="66" y="136.2">VCC</text>
<text x="114.2" y="137.2">10k</text>
<text x="202.9" y="132.2">1.2k</text>
<text x="1.4" y="140">LL</text>
<text x="81" y="141.4">100n</text>
<text x="147.1" y="141.9">HOOK</text>
<text x="162.3" y="142.4">10R</text>
<text x="175" y="143.9">47u</text>
<text x="228.4" y="142.2">27k</text>
<text x="248.8" y="142.2">4k7</text>
<text x="53.3" y="148.9">ZD</text>
<text x="68.5" y="149.9">100k</text>
<text x="93.9" y="147.3">1k2</text>
<text x="126.9" y="146.3">VCC</text>
<text x="143.3" y="148.9">S</text>
<text x="200.5" y="144.8">220R</text>
<text x="240.1" y="144.8">10u</text>
<text x="266.5" y="149.9">1.2k</text>
<text x="12.6" y="150.2">GND</text>
<text x="115.7" y="152.4">1N4148</text>
<text x="213.3" y="152.7">GND</text>
<text x="219.4" y="152.8" transform="rotate(-90 219.4 152.8)">BZX284C4V3</text>
<text x="233.6" y="155.2">GND</text>
<text x="70.9" y="161.7">100n</text>
<text x="92.8" y="157.5">BC848B</text>
<text x="190.6" y="161.7">BC858A</text>
<text x="83.7" y="167.6">100k</text>
<text x="130.9" y="165.1">47u</text>
<text x="162.3" y="166.8">47u</text>
<text x="172.4" y="165.2">10R</text>
<text x="233.4" y="166.8">100n</text>
<text x="55.5" y="168.9">DOOR OPENER</text>
<text x="88.8" y="173">GND</text>
<text x="203.3" y="171.8">BC848B</text>
<text x="258.9" y="170.2">15k</text>
<text x="109.1" y="178.1">GND</text>
<text x="117.6" y="174.5" transform="rotate(-90 117.6 174.5)">BZV85C5V6</text>
<text x="124.4" y="178.1">GND</text>
<text x="187.7" y="175.4">100R</text>
<text x="266.5" y="175.3">10k</text>
<text x="50.7" y="183.2">GND</text>
<text x="187.8" y="185.4">27R</text>
<text x="202" y="185.4">47u</text>
<text x="251.5" y="184.5">BC858A</text>
<text x="243.8" y="190.8">GND</text>
<text x="272.2" y="188.3">M</text>
<text x="182.8" y="198.4">GND</text>
<text x="195.5" y="198.4">GND</text>
<text x="257.9" y="198.1">10n</text>
<text x="266.5" y="198.1">10k</text>
<text x="251.4" y="208.6">GND</text>
<text x="261.5" y="208.6">GND</text>
</g>
<g font-size="2.3" fill="#800000">
<text x="71" y="39.6">PIN 8 TO GND, PIN 16 TO VCC</text>
<text x="126.9" y="44.7">PIN 7 TO GND, PIN 14 TO VCC</text>
<text x="253.9" y="95.5">HANDSET</text>
<text x="199.3" y="99">SILENT</text>
<text x="199.3" y="101.6">OFF</text>
<text x="199.3" y="104.1">LOUD</text>
<text x="208.2" y="113.2">EXTERNAL SPEAKER</text>
<text x="2.5" y="123.4">+9V</text>
<text x="163" y="124.2">RING</text>
<text x="163" y="131.3">SPEAK</text>
</g>
<g font-size="1.7" fill="#800000">
<text x="31.7" y="26" transform="rotate(-90 31.7 26)">ON</text>
<text x="31.7" y="31.5" transform="rotate(-90 31.7 31.5)">OFF</text>
</g>
</svg>
